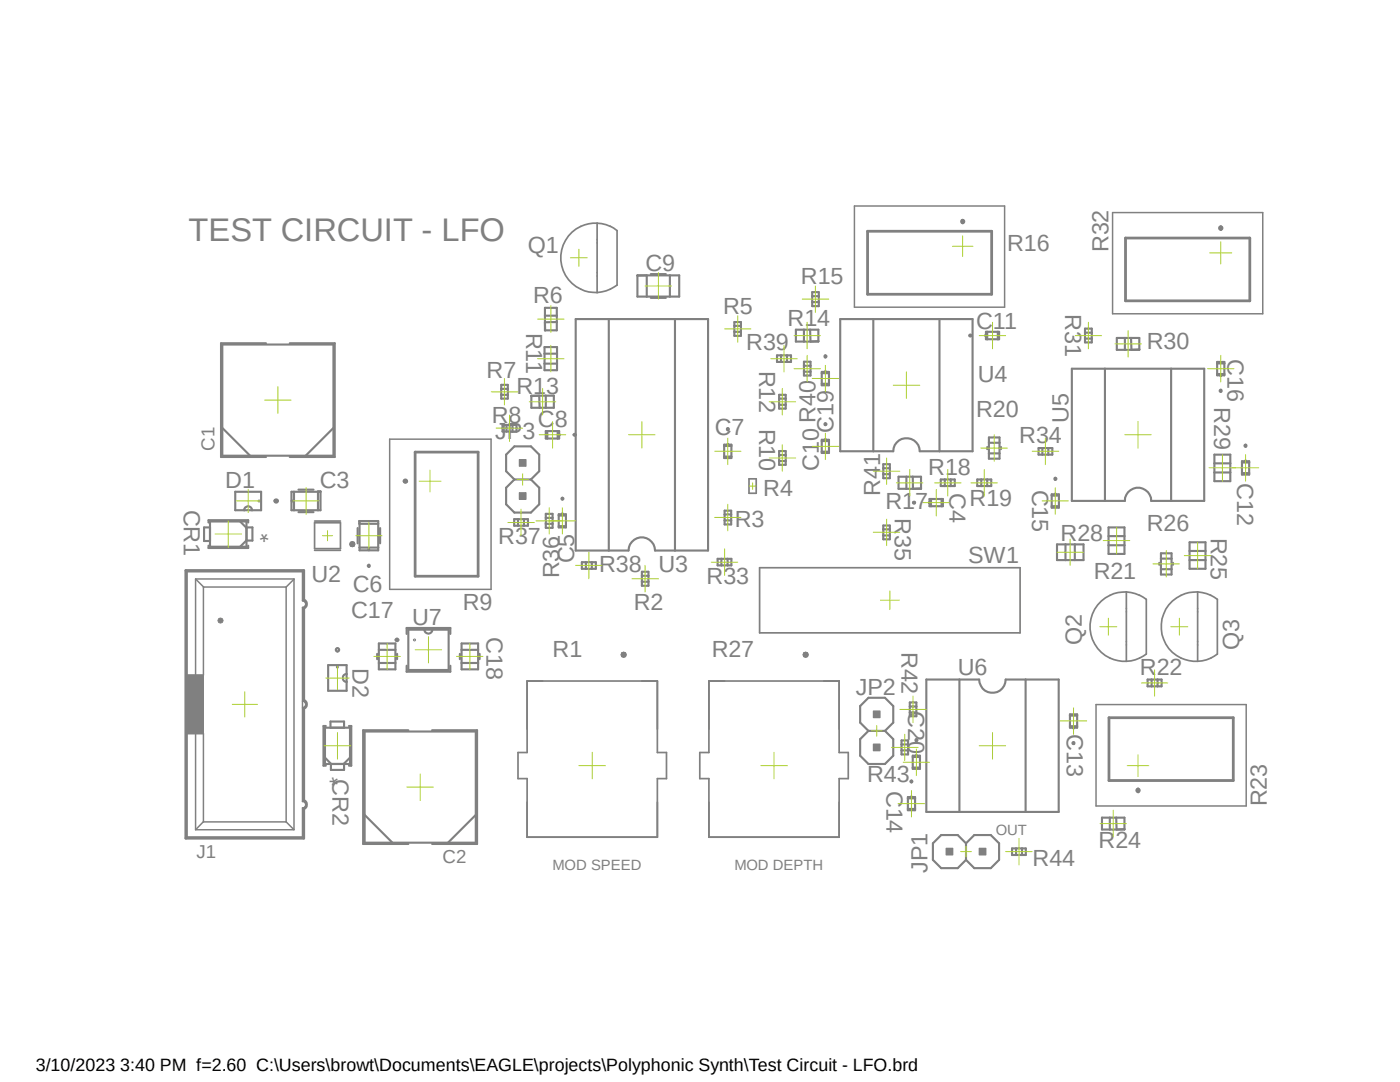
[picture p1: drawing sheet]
<svg xmlns="http://www.w3.org/2000/svg" width="279mm" height="216mm" viewBox="0 0 279 216" stroke-linecap="round" stroke-linejoin="round" font-family="sans-serif">
<path d="M8.5 11.3l268.3 194.1M276.8 11.3l-268.3 194.1" fill="none" stroke="#fff" stroke-width=".2"/>
<g fill="none" stroke="#808080" stroke-width=".42">
<path d="M53.1 68.5h-9v22.7h9M57.8 68.5h9v22.7h-9M81.5 145.7h-9v22.7h9M86.2 145.7h9v22.7h-9"/>
<circle cx="55.1" cy="100" r=".33"/>
<circle cx="67.4" cy="129.7" r=".34"/>
</g>
<path d="M37.1 113.8h23.5v5.9a.93 .93 0 0 1 .6 .8 .93 .93 0 0 1-.6 .9v18.3a.89 .89 0 0 1 .6 .8 .89 .89 0 0 1-.6 .9v18.3a.89 .89 0 0 1 .6 .8 .89 .89 0 0 1-.6 .9v5.9h-23.5z" fill="none" stroke="#808080" stroke-width=".55"/>
<path d="M43.6 123.4l.4-.1 .4 .1 .1 .4-.1 .4-.4 .1-.4-.1-.1-.4z" fill-rule="evenodd" fill="#808080"/>
<path d="M43.6 123.4l.4-.1 .4 .1 .1 .4-.1 .4-.4 .1-.4-.1-.1-.4z" fill="none" stroke="#808080" stroke-width=".2"/>
<path d="M37.4 134.7h3.2v11.7h-3.2z" fill-rule="evenodd" fill="#808080"/>
<path d="M37.4 134.7h3.2v11.7h-3.2z" fill="none" stroke="#808080" stroke-width=".2"/>
<circle cx="70.3" cy="108.6" r=".52" fill="#808080"/>
<circle cx="70.3" cy="108.6" r=".52" fill="none" stroke="#808080" stroke-width=".2"/>
<g fill="none" stroke="#808080" stroke-width=".34">
<path d="M115.9 45.2a6.9 6.9 0 0 0-4 6.2 6.9 6.9 0 0 0 4 6.3M119.2 47.8v.7M119.2 54.4v.7M121.8 45.1l1.3 .9v10.9l-1.3 .8M62.8 109.8h5.1M62.8 104h5.1M221.5 118.8a6.9 6.9 0 0 0-4 6.3 6.9 6.9 0 0 0 4 6.2M227.4 118.7l1.4 .9v10.9l-1.4 .8M235.7 118.8a6.9 6.9 0 0 0-3.9 6.3 6.9 6.9 0 0 0 3.9 6.2M241.6 118.7l1.4 .9v10.9l-1.4 .8M224.8 121.4v.7M224.8 128v.7"/>
<path d="M239 121.4v.7M239 128v.7"/>
</g>
<g fill="none" stroke="#808080" stroke-width=".42">
<path d="M129.9 54.7h3M129.9 59.4h3M114.9 63.7h26.4v46.2h-10.6a2.65 2.65 0 0 0-2.6-2.7 2.65 2.65 0 0 0-2.7 2.7h-10.5zM121.5 63.7v46.2M134.7 63.7v46.2M167.7 63.7h26.4v26.3h-10.5a2.65 2.65 0 0 0-2.7-2.6 2.65 2.65 0 0 0-2.6 2.6h-10.6zM174.3 63.7v26.3M187.5 63.7v26.3M213.9 73.6h26.4v26.3h-10.6a2.62 2.62 0 0 0-2.6-2.6 2.62 2.62 0 0 0-2.6 2.6h-10.6zM220.5 73.6v26.3M233.7 73.6v26.3M59.6 97.7h3"/>
<path d="M197 89.2v.4M199.8 89.2v.4M41.6 104.3v-.5h7.9v.5M41.6 108.9v.4h7.9v-.4M59.6 102.2h3M71.4 105.4v3M75.9 105.4v3M231.4 112.3v.4M234.1 112.3v.4M65 144.9h-.4v7.9h.4M69.6 144.9h.5v7.9h-.5"/>
<circle cx="243.6" cy="78" r=".2"/>
<circle cx="55.1" cy="100" r=".19"/>
<circle cx="114.7" cy="86.8" r=".2"/>
<circle cx="145.3" cy="85.6" r=".2"/>
<circle cx="210.6" cy="95.5" r=".2"/>
<circle cx="248.6" cy="88.9" r=".21"/>
<circle cx="73.6" cy="112.9" r=".2"/>
</g>
<path d="M221.3 143.2h24.8v12.5h-24.8z" fill="none" stroke="#808080" stroke-width=".3"/>
<path d="M227.1 157.4l-.2 .2 .2 .4M227.1 157.4l.3 .2-.3 .4M227.1 157.4l.1 .1M227.1 158h.1" fill="none" stroke="#808080" stroke-width=".55"/>
<circle cx="124.5" cy="130.7" r=".52" fill="#808080"/>
<circle cx="124.5" cy="130.7" r=".52" fill="none" stroke="#808080" stroke-width=".2"/>
<path d="M108.3 135.9h-3.1v9.6M128.1 135.9h3.1v9.6M105.2 160.1v6.9h26v-6.9" fill="none" stroke="#808080" stroke-width=".34"/>
<path d="M173.1 46.1h24.8v12.6h-24.8zM82.8 90.2h12.6v24.8h-12.6z" fill="none" stroke="#808080" stroke-width=".3"/>
<path d="M192.1 43.9l.3 .2-.1 .3h-.2M192.1 43.9l-.2 .2 .2 .3M192.1 44.4l.1 .1M192.1 43.9l.1 .1M80.6 96l.2-.2h.3l.1 .2M80.6 96l.2 .3h.2l.2-.3M80.6 96l.1 .1M81.2 96v.1" fill="none" stroke="#808080" stroke-width=".55"/>
<g fill="none" stroke="#808080" stroke-width=".42">
<path d="M193.5 66.8h.2l.1 .2-.2 .1zM184.9 135.6h10.5a2.65 2.65 0 0 0 2.7 2.6 2.65 2.65 0 0 0 2.6-2.6h10.6v26.4h-26.4zM191.5 135.6v26.4M204.7 135.6v26.4M214 148.2l.4-.1v.4h-.3z"/>
<circle cx="164.7" cy="84.6" r=".19"/>
<circle cx="181.9" cy="155.9" r=".19"/>
</g>
<circle cx="160.8" cy="130.7" r=".52" fill="#808080"/>
<g fill="none" stroke="#808080" stroke-width=".2">
<circle cx="51.7" cy="100" r=".2"/>
<circle cx="67.3" cy="133.1" r=".22"/>
<circle cx="160.8" cy="130.7" r=".52"/>
</g>
<path d="M151.6 113.3h52v13h-52zM144.6 135.9h-3.1v9.6M164.4 135.9h3.1v9.6M141.5 160.1v6.9h26v-6.9" fill="none" stroke="#808080" stroke-width=".34"/>
<path d="M224.6 47.5h24.8v12.5h-24.8zM37.3 114.1h23.1v5.8a.66 .66 0 0 1 .6 .6 .66 .66 0 0 1-.6 .7v38.7a.64 .64 0 0 1 .6 .7 .64 .64 0 0 1-.6 .6v5.8h-23.1zM39.1 115.6l1.5 1.5M57.1 117.1h-16.5v17.6h-3.2M58.7 115.5v50.1h-19.7v-19.2h1.6v17.6h16.5v-46.9M58.7 115.5h-19.7v19.2M58.7 115.6l-1.6 1.5M60.4 139.9a.66 .66 0 0 1 .6 .7 .66 .66 0 0 1-.6 .6M37.4 146.4h1.5M40.6 164l-1.5 1.5M57.1 164l1.5 1.5" fill="none" stroke="#808080" stroke-width=".3"/>
<path d="M243.6 45.3l.3 .1-.1 .3-.2 .1M243.6 45.3l-.2 .1 .1 .3 .1 .1M243.6 45.8h.1M243.6 45.3h.1" fill="none" stroke="#808080" stroke-width=".55"/>
<g fill="none" stroke="#808080" stroke-width=".42">
<path d="M44.4 68.7h22.1v22.2h-22.1zM44.4 85.4l5.5 5.5M46.9 98.1h5.2v3.7h-5.2zM66.5 85.4l-5.5 5.5M102.7 95.7l-1.7-1.7v-3.3l1.7-1.6h3.3l1.6 1.6v3.3l-1.6 1.7M102.7 95.7l-1.7 1.6v3.3l1.7 1.7h3.3l1.6-1.7v-3.3l-1.6-1.6M102.7 95.7h3.3M48.7 101.8a.78 .78 0 0 1 .8-.8 .78 .78 0 0 1 .8 .8M65.5 132.7h3.7v5.1h-3.7zM69.2 134.5a.78 .78 0 0 0-.8 .8 .78 .78 0 0 0 .8 .8M75.3 130.5v1M79.2 130.5v1"/>
<path d="M81.2 132.8v1.2h8.7v-1.2M81.2 126.5v-1.2h8.7v1.2M91.8 130.5v1M95.7 130.5v1M72.8 146h22.2v22.1h-22.2zM173.3 145.8l-1.6-1.6v-3.3l1.6-1.7h3.3l1.7 1.7v3.3l-1.7 1.6M173.3 145.8l-1.6 1.7v3.3l1.6 1.6h3.3l1.7-1.6v-3.3l-1.7-1.7M173.3 145.8h3.3M72.8 162.6l5.5 5.5M95 162.6l-5.6 5.5M192.8 168.3l-1.7-1.7h-3.3l-1.6 1.7v3.3l1.6 1.6h3.3l1.7-1.6M192.8 168.3l1.6-1.7h3.3l1.7 1.7v3.3l-1.7 1.6h-3.3l-1.6-1.6"/>
<path d="M192.8 168.3v3.3"/>
<circle cx="164.7" cy="71.1" r=".2"/>
<circle cx="112.2" cy="99.5" r=".19"/>
<circle cx="182.4" cy="100.3" r=".22"/>
<circle cx="79.2" cy="127.7" r=".27"/>
<circle cx="182.9" cy="147.7" r=".2"/>
</g>
<circle cx="70.3" cy="108.6" r=".52" fill="#808080"/>
<g fill="none" stroke="#808080" stroke-width=".2">
<circle cx="243.6" cy="75" r=".19"/>
<circle cx="58.4" cy="100" r=".19"/>
<circle cx="111.6" cy="86.8" r=".2"/>
<circle cx="145.3" cy="88.7" r=".19"/>
<circle cx="210.6" cy="98.6" r=".19"/>
<circle cx="248.6" cy="92" r=".2"/>
<circle cx="70.3" cy="108.6" r=".52"/>
<circle cx="73.6" cy="109.6" r=".2"/>
</g>
<g fill="none" stroke="#808080" stroke-width=".34">
<path d="M115.9 57.7a6.4 6.4 0 0 0 3.3 .7M119.2 44.5l1.7 .3 .9 .4M119.2 44.5a7 7 0 0 0-3.3 .7M119.2 44.5v3.3M119.2 48.5v5.9M119.2 55.1v3.3M121.8 57.7l-.9 .3-1.7 .4M149.5 95.5h1.4v2.9h-1.4zM62.8 104.3h5.1v5.2h-5.1zM224.8 118.1l1.8 .3 .8 .4M224.8 118.1a6.7 6.7 0 0 0-3.3 .7M224.8 118.1v3.3"/>
<path d="M239 118.1l1.8 .3 .8 .4M239 118.1a6.7 6.7 0 0 0-3.3 .7M239 118.1v3.3M221.5 131.3a7.3 7.3 0 0 0 3.3 .7M224.8 122.1v5.9M224.8 128.7v3.3M227.4 131.3l-1.7 .6-.9 .1M235.7 131.3a7.3 7.3 0 0 0 3.3 .7M239 122.1v5.9M239 128.7v3.3M241.6 131.3l-.8 .4-1.8 .3"/>
</g>
<g fill="none" stroke="#808080" stroke-width=".42">
<path d="M127.2 54.9h8.4v4.3h-8.4zM127.2 55l1.9-.1v4.3M133.7 54.9v4.3M162.1 59.1h1.3M162.1 58.3h1.3v2.8h-1.3zM100 76.8h1.3v2.7h-1.3zM100 78.8h1.3M100 77.6h1.3M106 79h4.5v2.4h-4.5zM106 79h1.6l.1 2.4M108.7 70.6h2.5M108.7 69.3h2.5v4.6h-2.5z"/>
<path d="M108.7 72.6h2.5M108.8 63h2.3M108.8 61.4h2.3v4.5h-2.3zM108.9 79v2.4M111.1 64.3h-2.3v1.6M146.6 65h1.3M146.6 64.3h1.3v2.7h-1.3zM146.6 66.2h1.3M155.5 78.8h1.3v2.7h-1.3zM155.5 79.5h1.3M158.8 65.8h4.5v2.4h-4.5zM160.4 65.8v2.4"/>
<path d="M161.7 65.8l.1 2.4 1.5-.1M162.1 60.3h1.3M216.5 66.4h1.4M216.5 65.6h1.4v2.7h-1.4zM216.5 67.6h1.4M222.9 67.4h4.5v2.4h-4.5zM224.5 67.4v2.4M225.7 67.4l.1 2.4 1.6-.1M242.9 74.6h1.4M242.9 72.2h1.4v2.7h-1.4zM242.9 72.5h1.4M58.7 98.1v3.7"/>
<path d="M64 98.1h-5.8v3.7h5.8v-3.8h-.5v3.8M100.3 84.8h2.8v1.3h-2.8zM101.1 84.8v1.3M102.3 84.8v1.3M108.9 86h2.7v1.5h-2.7zM109.2 86v1.5M111.3 86v1.5M144.5 89h1.5M144.5 88.7h1.5v2.7h-1.5zM144.5 91.1h1.5M155.5 92h1.3M155.5 90h1.3v2.8h-1.3z"/>
<path d="M155.5 90.8h1.3M155.5 80.8h1.3M179.3 95.1h4.5v2.4h-4.5zM180.9 95.1v2.4M182.2 95.1v2.4h1.6M187.7 95.7h2.8v1.3h-2.8zM188.6 95.7v1.3M189.7 95.7v1.3M195 95.7h2.8v1.3h-2.8zM195.8 95.7v1.3M197 95.7v1.3M197.4 88.3h2.1"/>
<path d="M197.4 87.3h2.1v4.2h-2.1zM197.4 90.5h2.1M209.9 98.9h1.4M209.9 98.6h1.4v2.7h-1.4zM242.4 92.5h3.1M242.4 90.7h3.1v5.3h-3.1zM242.4 94.3h3.1M247.9 92.3h1.4M247.9 92h1.4v2.7h-1.4zM247.9 94.4h1.4M41.9 104.1h7.3v5h-7.3zM41.9 105.2h-1.2v2.7h1.2"/>
<path d="M47.9 104.1l1.3 1.2M49.2 105.2h1.2v2.7h-1.2M49.2 107.8l-1.3 1.3M71.8 109.3h3.7M71.8 104v5.8h3.7v-5.8h-3.8v.5h3.8M209.9 101h1.4M210.9 108.6h5.3v3.2h-5.3zM212.6 108.6v3.2M214.5 108.6v3.2M221.2 105.2h3.2v5.3h-3.2zM221.2 108.8h3.2M221.2 107h3.2"/>
<path d="M231.7 111.5h2.1M231.7 110.4h2.1v4.2h-2.1zM231.7 113.6h2.1M237.4 111.8h3.2M237.4 108.2h3.2v5.3h-3.2zM237.4 109.9h3.2M229 135.6h2.8v1.3h-2.8zM229.8 135.6v1.3M231 135.6v1.3M64.9 145.2h4.9v7.2h-4.9zM64.9 151.2l1.1 1.2v1.2h2.7v-1.2M66 145.2v-1.2h2.7v1.2"/>
<path d="M69.8 151.2l-1.2 1.2M219.9 163.2h4.5v2.3h-4.5zM221.5 163.2v2.3M222.8 163.2v2.3l1.6-.1"/>
</g>
<path d="M221.3 143.2h24.8v12.5h-24.8z" fill="none" stroke="#808080" stroke-width=".55"/>
<path d="M218.7 140.6h30v20.2h-30z" fill="none" stroke="#808080" stroke-width=".3"/>
<circle cx="124.5" cy="130.7" r=".52" fill="#808080"/>
<g fill="none" stroke="#808080" stroke-width=".2">
<circle cx="196.7" cy="66.9" r=".2"/>
<circle cx="164.7" cy="87.7" r=".19"/>
<circle cx="124.5" cy="130.7" r=".52"/>
<circle cx="181.9" cy="159" r=".19"/>
<circle cx="214.2" cy="145.3" r=".2"/>
</g>
<path d="M105.2 135.9h26v14.3h1.8v5.2h-1.8v11.6h-26v-11.6h-1.8v-5.2h1.8z" fill="none" stroke="#808080" stroke-width=".34"/>
<g fill="none" stroke="#808080" stroke-width=".42">
<path d="M196.8 66.2h2.6v1.5h-2.6zM197 66.2v1.5M199.1 66.2v1.5M164 88h1.4M164 87.8h1.4v2.6h-1.4zM164 90.1h1.4M128.1 116.1h1.3M128.1 114.1h1.3v2.8h-1.3zM128.1 114.9h1.3M144.6 102.7h1.3M144.6 101.9h1.3v2.7h-1.3zM144.6 103.8h1.3"/>
<path d="M181.2 159.3h1.4M181.2 159h1.4v2.7h-1.4zM213.5 144.9h1.5M213.5 142.5h1.5v2.7h-1.5zM213.5 142.8h1.5M181.2 161.4h1.4"/>
</g>
<path d="M173.1 46.1h24.8v12.6h-24.8zM82.8 90.2h12.6v24.8h-12.6z" fill="none" stroke="#808080" stroke-width=".55"/>
<path d="M170.5 41.1h30v20.2h-30zM77.8 87.6h20.2v30h-20.2z" fill="none" stroke="#808080" stroke-width=".3"/>
<circle cx="160.8" cy="130.7" r=".52" fill="#808080"/>
<circle cx="160.8" cy="130.7" r=".52" fill="none" stroke="#808080" stroke-width=".2"/>
<path d="M141.5 135.9h26v14.3h1.8v5.2h-1.8v11.6h-26v-11.6h-1.8v-5.2h1.8z" fill="none" stroke="#808080" stroke-width=".34"/>
<path d="M224.6 47.5h24.8v12.5h-24.8z" fill="none" stroke="#808080" stroke-width=".55"/>
<path d="M222 42.4h30v20.2h-30z" fill="none" stroke="#808080" stroke-width=".3"/>
<path d="M195.4 169.2h1.4v1.4h-1.4z" fill-rule="evenodd" fill="#808080"/>
<path d="M195.4 169.2h1.4v1.4h-1.4z" fill="none" stroke="#808080" stroke-width=".2"/>
<path d="M188.8 169.2h1.4v1.4h-1.4z" fill-rule="evenodd" fill="#808080"/>
<g fill="none" stroke="#808080" stroke-width=".2">
<path d="M188.8 169.2h1.4v1.4h-1.4z"/>
<circle cx="82.7" cy="127.7" r=".21"/>
</g>
<g fill="none" stroke="#808080" stroke-width=".42">
<path d="M207.3 89.4h2.7v1.3h-2.7zM208 89.4v1.3M209.2 89.4v1.3M143.2 111.5h2.8v1.3h-2.8zM144 111.5v1.3M145.2 111.5v1.3M176.3 105.6h1.3M176.3 104.9h1.3v2.7h-1.3zM176.3 106.8h1.3M75.6 132.3h3.3M75.6 128.4h3.3v5.2h-3.3zM75.6 129.7h3.3"/>
<path d="M81.5 125.6h8v8.1h-8zM84.7 125.6a.78 .78 0 0 0 .8 .8 .78 .78 0 0 0 .8-.8M92.1 132.3h3.3M92.1 129.7h3.3M92.1 128.4h3.3v5.2h-3.3z"/>
</g>
<path d="M174.3 148.5h1.3v1.3h-1.3z" fill-rule="evenodd" fill="#808080"/>
<path d="M174.3 148.5h1.3v1.3h-1.3z" fill="none" stroke="#808080" stroke-width=".2"/>
<path d="M174.3 141.9h1.3v1.3h-1.3z" fill-rule="evenodd" fill="#808080"/>
<path d="M174.3 141.9h1.3v1.3h-1.3z" fill="none" stroke="#808080" stroke-width=".2"/>
<path d="M103.6 98.3h1.4v1.4h-1.4z" fill-rule="evenodd" fill="#808080"/>
<path d="M103.6 98.3h1.4v1.4h-1.4z" fill="none" stroke="#808080" stroke-width=".2"/>
<path d="M103.6 91.7h1.4v1.3h-1.4z" fill-rule="evenodd" fill="#808080"/>
<g fill="none" stroke="#808080" stroke-width=".2">
<path d="M103.6 91.7h1.4v1.3h-1.4z"/>
<circle cx="164.7" cy="74.1" r=".19"/>
<circle cx="112.2" cy="102.5" r=".21"/>
<circle cx="185.5" cy="100.3" r=".21"/>
<circle cx="182.9" cy="150.7" r=".19"/>
</g>
<g fill="none" stroke="#808080" stroke-width=".42">
<path d="M155.1 70.9h2.8v1.3h-2.8zM155.9 70.9v1.3M157.1 70.9v1.3M160.4 73h1.4M160.4 72.2h1.4v2.7h-1.4zM160.4 74.2h1.4M164 74.2h1.4v2.7h-1.4zM164 74.5h1.4M164 76.6h1.4M176.3 93.4h1.3M176.3 92.6h1.3v2.8h-1.3zM176.3 94.6h1.3"/>
<path d="M185.5 99.6h2.7v1.4h-2.7zM185.8 99.6v1.4M187.9 99.6v1.4M102.6 103.6h2.8v1.3h-2.8zM103.4 103.6v1.3M104.6 103.6v1.3M108.9 103.3h1.4M108.9 102.5h1.4v2.8h-1.4zM108.9 104.5h1.4M111.5 102.9h1.4M111.5 102.6h1.4v2.6h-1.4zM111.5 105h1.4"/>
<path d="M116.1 112.2h2.8v1.3h-2.8zM116.9 112.2v1.3M118.1 112.2v1.3M179.9 148.5h1.3M179.9 147.7h1.3v2.8h-1.3zM179.9 149.7h1.3M181.6 141h1.3M181.6 140.2h1.3v2.7h-1.3zM181.6 142.2h1.3M182.2 151h1.4M182.2 150.8h1.4v2.6h-1.4zM182.2 153.2h1.4"/>
<path d="M202 169.3h2.7v1.3h-2.7zM202.8 169.3v1.3M204 169.3v1.3"/>
</g>
<g fill="none" stroke="#afd134" stroke-width=".2">
<path d="M113.8 51.4h3.4M115.5 49.7v3.4M128.7 57.1h5.3M131.4 54.4v5.3M160.1 59.7h5.3M162.7 57.1v5.2M190.1 49.1h4.1M192.1 47.1v4.1M241.4 50.5h4.4M243.6 48.3v4.4M52.8 79.8h5.3M55.5 77.2v5.3"/>
<path d="M98 78.2h5.3M100.7 75.5v5.3M107.3 63.7h5.3M107.3 71.6h5.3M108.3 77.5v5.3M109.9 61v5.3M109.9 68.9v5.3M144.6 65.6h5.3M147.2 63v5.3M153.8 71.6h5.3M156.1 77.5v5.3M156.5 68.9v5.3"/>
<path d="M158.5 73.6h5.2M158.5 67h5.2M161.1 64.3v5.3M161.1 70.9v5.3M162.1 75.5h5.3M164.7 72.9v5.3M178.3 76.9h5.3M180.9 74.2v5.3M195.4 67h5.3M198.1 64.3v5.3M214.6 67h5.2M217.2 64.3v5.3"/>
<path d="M222.5 68.6h5.3M225.1 66v5.2M241 73.6h5.3M243.6 70.9v5.3M47.2 99.9h4.7M49.5 97.6v4.7M58.4 99.9h5.3M61.1 97.3v5.3M83.7 96h4.3M85.8 93.8v4.4M99 85.4h5.3M101.7 82.8v5.3"/>
<path d="M103.2 95.7h2.3M104.3 94.5v2.3M105.6 80.2h5.3M107.6 86.7h5.3M110.3 84.1v5.3M125.4 86.7h5.3M128.1 84.1v5.3M142.6 90h5.3M145.2 87.4v5.3M149.5 97h1.4M150.2 96.4v1.3M153.5 91.4h5.3"/>
<path d="M153.5 80.2h5.3M156.1 88.7v5.3M162.1 89.1h5.3M164.7 86.4v5.3M174.3 94h5.3M177 91.4v5.2M178.9 96.4h5.3M181.6 93.7v5.3M186.5 96.4h5.3M186.9 97.7v5.3M189.1 93.7v5.3M193.8 96.4h5.3"/>
<path d="M195.7 89.4h5.3M196.4 93.7v5.3M198.4 86.7v5.3M206 90h5.3M208 99.9h5.2M208.6 87.4v5.3M210.6 97.3v5.3M224.5 86.7h5.2M227.1 84.1v5.3M241.3 93.3h9.9M244 90.7v5.3M248.6 90.7v5.3"/>
<path d="M42.9 106.6h5.3M45.6 103.9v5.3M64.3 106.9h2.1M65.4 105.9v2M71 106.9h5.2M73.6 104.3v5.2M101.3 104.3h5.3M104 101.6v5.3M107 103.9h7.9M109.6 101.3v5.3M112.2 101.3v5.3M114.9 112.8h5.2"/>
<path d="M117.5 110.2v5.3M126.1 115.5h5.3M128.7 112.8v5.3M141.9 112.2h5.3M142.6 103.3h5.3M144.6 109.5v5.3M145.2 100.6v5.3M174.3 106.2h5.3M175.7 119.8h3.8M177 103.6v5.3M177.6 117.9v3.7M184.2 100.3h5.3"/>
<path d="M210.9 110.2h5.3M213.6 107.6v5.2M220.2 107.9h5.3M222.8 105.2v5.3M230.1 112.5h5.3M232.7 109.9v5.2M236.3 110.9h5.3M239 108.2v5.3M48.9 138v5.1M65 135.3h4.7M67.4 133v4.6M74.6 131h5.3"/>
<path d="M77.3 128.4v5.2M82.8 129.7h5.3M85.5 127v5.3M91.1 131h5.3M93.8 128.4v5.2M182.2 138.9v5.3M219.5 125.1h3.4M221.2 123.4v3.3M227.8 136.3h5.2M230.4 133.6v5.3M233.7 125.1h3.4M235.4 123.4v3.3"/>
<path d="M46.4 140.5h5M64.7 148.8h5.3M67.4 146.2v5.3M81.2 157.1h5.3M83.9 154.4v5.3M115.5 152.8h5.3M118.2 150.1v5.3M151.8 152.8h5.3M154.5 150.1v5.3M173.9 145.8h2.1M175 144.8v2.1M177.9 149.1h5.3"/>
<path d="M179.6 141.6h5.3M180.3 152.1h5.2M180.6 146.5v5.3M181.9 157.7v5.3M182.9 149.5v5.3M195.4 148.8h5.3M198.1 146.2v5.3M211.6 143.8h5.3M214.2 141.2v5.3M225 152.8h4.3M227.1 150.6v4.3M179.2 160.4h5.3"/>
<path d="M191.7 169.9h2.1M192.8 168.9v2.1M200.7 169.9h5.3M203.4 167.3v5.3M219.5 164.3h5.3M222.2 161.7v5.3"/>
</g>
<text font-size="6.5" fill="#808080" x="37.6" y="48.1">TEST CIRCUIT - LFO</text>
<g font-size="4.7" fill="#808080">
<text x="105.3" y="50.5">Q1</text>
<text x="201" y="50.1">R16</text>
<text x="221.2" y="50.3" transform="rotate(-90 221.2 50.3)">R32</text>
<text x="128.8" y="54.1">C9</text>
<text x="159.8" y="56.7">R15</text>
<text x="106.4" y="60.4">R6</text>
<text x="144.3" y="62.7">R5</text>
<text x="157.2" y="65">R14</text>
<text x="194.8" y="65.6">C11</text>
<text x="212.6" y="62.7" transform="rotate(90 212.6 62.7)">R31</text>
<text x="105" y="66.4" transform="rotate(90 105 66.4)">R11</text>
<text x="148.9" y="69.9">R39</text>
<text x="228.9" y="69.6">R30</text>
<text x="244.9" y="71.6" transform="rotate(90 244.9 71.6)">C16</text>
<text x="97.1" y="75.5">R7</text>
<text x="151.5" y="74" transform="rotate(90 151.5 74)">R12 R10</text>
<text x="195.1" y="76.2">U4</text>
<text x="103.1" y="78.5">R13</text>
<text x="194.8" y="83.1">R20</text>
<text x="242.3" y="81.2" transform="rotate(90 242.3 81.2)">R29</text>
<text x="98.1" y="84.5">R8</text>
<text x="98.8" y="87.6">JP3</text>
<text x="107.4" y="85.1">C8</text>
<text x="142.7" y="86.7">C7</text>
<text x="166.4" y="86.4" transform="rotate(-90 166.4 86.4)">C19</text>
<text x="203.4" y="88.4">R34</text>
<text x="213.3" y="84.5" transform="rotate(-90 213.3 84.5)">U5</text>
<text x="163.4" y="93.9" transform="rotate(-90 163.4 93.9)">C10 R40</text>
<text x="185.3" y="94.7">R18</text>
<text x="36.7" y="101.7" transform="rotate(90 36.7 101.7)">CR1</text>
<text x="45" y="97.3">D1</text>
<text x="63.8" y="97.3">C3</text>
<text x="152.3" y="99">R4</text>
<text x="175.6" y="98.9" transform="rotate(-90 175.6 98.9)">R41</text>
<text x="176.7" y="101.6">R17</text>
<text x="189.5" y="98.4" transform="rotate(90 189.5 98.4)">C4</text>
<text x="193.5" y="101">R19</text>
<text x="206" y="97.7" transform="rotate(90 206 97.7)">C15</text>
<text x="246.9" y="96.4" transform="rotate(90 246.9 96.4)">C12</text>
<text x="53.7" y="104.9" transform="rotate(-180 53.7 104.9)">*</text>
<text x="146.6" y="105.2">R3</text>
<text x="178.6" y="103.3" transform="rotate(90 178.6 103.3)">R35</text>
<text x="211.7" y="107.9">R28</text>
<text x="228.9" y="105.9">R26</text>
<text x="241.6" y="107.3" transform="rotate(90 241.6 107.3)">R25</text>
<text x="99.4" y="108.5">R37</text>
<text x="114.6" y="112.4" transform="rotate(-90 114.6 112.4)">C5</text>
<text x="193.2" y="112.3">SW1</text>
<text x="62.1" y="116.2">U2</text>
<text x="70.4" y="118.1">C6</text>
<text x="111.6" y="115.4" transform="rotate(-90 111.6 115.4)">R36</text>
<text x="119.6" y="114.2">R38</text>
<text x="131.4" y="114.2">U3</text>
<text x="141" y="116.5">R33</text>
<text x="218.3" y="115.5">R21</text>
<text x="70.1" y="123.4">C17</text>
<text x="82.3" y="124.7">U7</text>
<text x="92.4" y="121.8">R9</text>
<text x="126.5" y="121.8">R2</text>
<text x="97.1" y="127.1" transform="rotate(90 97.1 127.1)">C18</text>
<text x="110.3" y="131.2">R1</text>
<text x="142" y="131.2">R27</text>
<text x="179.9" y="130" transform="rotate(90 179.9 130)">R42</text>
<text x="215.9" y="128.7" transform="rotate(-90 215.9 128.7)">Q2</text>
<text x="247.3" y="129.7" transform="rotate(-90 247.3 129.7)">Q3</text>
<text x="70.3" y="133.3" transform="rotate(90 70.3 133.3)">D2</text>
<text x="191.1" y="134.6">U6</text>
<text x="227.5" y="134.6">R22</text>
<text x="170.8" y="138.8">JP2</text>
<text x="181.2" y="141.9" transform="rotate(90 181.2 141.9)">C20</text>
<text x="212.9" y="146.6" transform="rotate(90 212.9 146.6)">C13</text>
<text x="66.3" y="155.5" transform="rotate(90 66.3 155.5)">CR2</text>
<text x="69" y="156.9" transform="rotate(-90 69 156.9)">*</text>
<text x="173.1" y="156.1">R43</text>
<text x="177" y="157.8" transform="rotate(90 177 157.8)">C14</text>
<text x="252.9" y="160.9" transform="rotate(-90 252.9 160.9)">R23</text>
<text x="206.1" y="172.9">R44</text>
<text x="219.2" y="169.3">R24</text>
<text x="185.1" y="174.1" transform="rotate(-90 185.1 174.1)">JP1</text>
</g>
<g font-size="3.7" fill="#808080">
<text x="42.8" y="89.9" transform="rotate(-90 42.8 89.9)">C1</text>
<text x="39.2" y="171.3">J1</text>
<text x="88.3" y="172.1">C2</text>
</g>
<text font-size="3.6" x="7.2" y="213.7">3/10/2023 3:40 PM f=2.60 C:\Users\browt\Documents\EAGLE\projects\Polyphonic Synth\Test Circuit - LFO.brd</text>
<g font-size="3" fill="#808080">
<text x="198.7" y="166.6">OUT</text>
<text x="110.3" y="173.6">MOD SPEED</text>
<text x="146.6" y="173.6">MOD DEPTH</text>
</g>
</svg>
